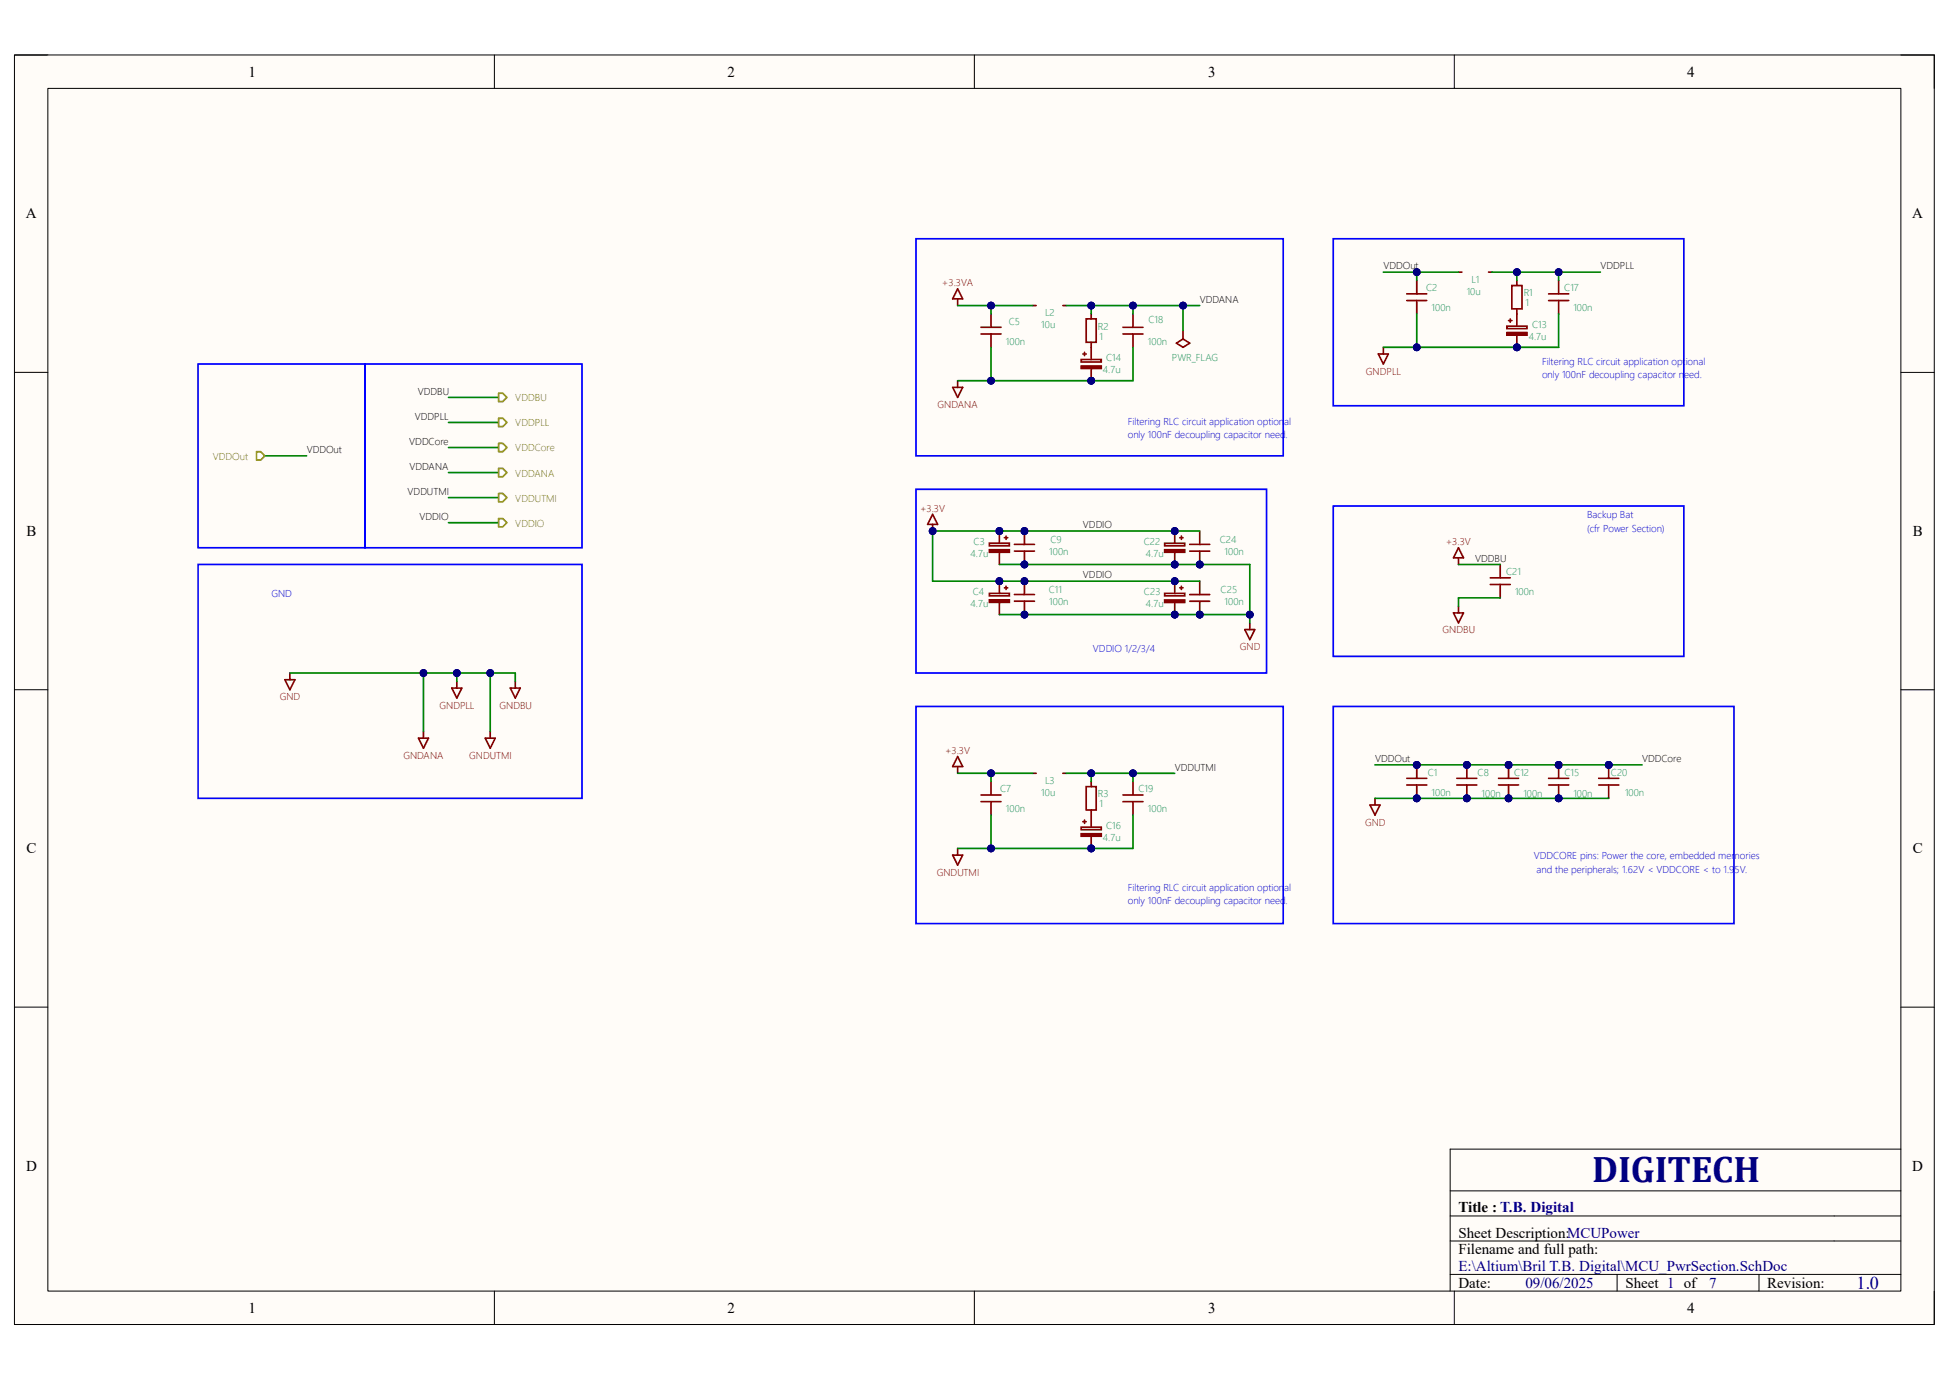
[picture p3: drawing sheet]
<svg xmlns="http://www.w3.org/2000/svg" width="297mm" height="210mm" viewBox="0 0 297 210" stroke-linecap="round" stroke-linejoin="round" font-family="sans-serif">
<path d="M2.2 8.4h292.6v193.3h-292.6z" fill-rule="evenodd" fill="#fffcf8"/>
<path d="M2.2 8.4h292.6v193.3h-292.6z" fill="none" stroke="#000" stroke-width=".15"/>
<path d="M7.3 13.5h282.4v183.1h-282.4z" fill-rule="evenodd" fill="#fffcf8"/>
<g fill="none" stroke="#000" stroke-width=".15">
<path d="M2.2 8.4h5.1M7.3 13.5h282.4v183.1h-282.4zM75.3 8.4v5.1M148.5 8.4v5.1M221.6 8.4v5.1M289.7 8.4h5.1v5.1M2.2 56.7h5.1M289.7 56.7h5.1M2.2 105h5.1M289.7 105.1h5.1M2.2 153.4h5.1M289.7 153.4h5.1"/>
<path d="M289.7 175h-68.7v21.6M75.3 196.6v5.1M148.5 196.6v5.1M221 185.2h68.7M221 189h68.7M221 194.1h68.7M221 181.4h68.7M221.6 196.6v5.1M246.4 194.1v2.5M268.1 194.1v2.5M294.8 196.6v5.1"/>
</g>
<path d="M139.6 36.4h55.9v33h-55.9zM203.2 36.4h53.4v25.4h-53.4zM30.2 55.4h25.4v28h-25.4zM55.6 55.4h33.1v28h-33.1zM139.6 74.5h53.4v28h-53.4zM203.2 77.1h53.4v22.9h-53.4zM30.2 86h58.5v35.6h-58.5zM139.6 107.6h55.9v33.1h-55.9zM203.2 107.6h61v33.1h-61z" fill="none" stroke="#00f" stroke-width=".25"/>
<path d="M145.2 130.2h1.5l-.8 1.6zM145.9 129.2v1" fill="none" stroke="#800000" stroke-width=".25"/>
<path d="M227.1 88h3M227.1 89h3M228.6 86v2M228.6 89v2.1" fill="none" stroke="#840000" stroke-width=".25"/>
<circle cx="215.9" cy="116.5" r=".51" fill="#000080"/>
<circle cx="215.9" cy="116.5" r=".51" fill="none" stroke="#000080" stroke-width=".15"/>
<circle cx="215.9" cy="121.6" r=".51" fill="#000080"/>
<circle cx="215.9" cy="121.6" r=".51" fill="none" stroke="#000080" stroke-width=".15"/>
<path d="M215.9 116.5v2" fill="none" stroke="#840000" stroke-width=".25"/>
<circle cx="215.9" cy="116.5" r=".51" fill="#000080"/>
<circle cx="215.9" cy="116.5" r=".51" fill="none" stroke="#000080" stroke-width=".15"/>
<path d="M215.9 119.5v2.1" fill="none" stroke="#840000" stroke-width=".25"/>
<circle cx="215.9" cy="121.6" r=".51" fill="#000080"/>
<circle cx="215.9" cy="121.6" r=".51" fill="none" stroke="#000080" stroke-width=".15"/>
<path d="M214.4 118.5h3M214.4 119.5h3" fill="none" stroke="#840000" stroke-width=".25"/>
<circle cx="156.1" cy="80.9" r=".51" fill="#000080"/>
<circle cx="156.1" cy="80.9" r=".51" fill="none" stroke="#000080" stroke-width=".15"/>
<circle cx="156.1" cy="86" r=".51" fill="#000080"/>
<circle cx="156.1" cy="86" r=".51" fill="none" stroke="#000080" stroke-width=".15"/>
<path d="M156.1 80.9v2" fill="none" stroke="#840000" stroke-width=".25"/>
<circle cx="156.1" cy="80.9" r=".51" fill="#000080"/>
<circle cx="156.1" cy="80.9" r=".51" fill="none" stroke="#000080" stroke-width=".15"/>
<path d="M156.1 83.9v2.1" fill="none" stroke="#840000" stroke-width=".25"/>
<circle cx="156.1" cy="86" r=".51" fill="#000080"/>
<circle cx="156.1" cy="86" r=".51" fill="none" stroke="#000080" stroke-width=".15"/>
<path d="M157.4 46.5h.5M162 46.5h.5M230.4 43.5h1.5v3.5h-1.5zM231.2 42.7v.8M231.2 47v.8M154.6 82.9h3M154.6 83.9h3" fill="none" stroke="#840000" stroke-width=".25"/>
<path d="M43.4 103.5h1.5l-.7 1.5zM44.2 102.5v1" fill="none" stroke="#800000" stroke-width=".25"/>
<circle cx="245.2" cy="116.5" r=".51" fill="#000080"/>
<circle cx="245.2" cy="116.5" r=".51" fill="none" stroke="#000080" stroke-width=".15"/>
<path d="M245.2 116.5v2" fill="none" stroke="#840000" stroke-width=".25"/>
<circle cx="245.2" cy="116.5" r=".51" fill="#000080"/>
<circle cx="245.2" cy="116.5" r=".51" fill="none" stroke="#000080" stroke-width=".15"/>
<path d="M165.5 48.6h1.6v3.5h-1.6zM166.3 47.8v.8M166.3 52.1v.8M243.6 118.5h3.1M243.6 119.5h3.1M245.2 119.5v2.1" fill="none" stroke="#840000" stroke-width=".25"/>
<path d="M145.9 115.2l.8 1.5h-1.5zM145.9 116.7v1.1" fill="none" stroke="#800000" stroke-width=".25"/>
<circle cx="166.3" cy="58" r=".51" fill="#000080"/>
<circle cx="166.3" cy="58" r=".51" fill="none" stroke="#000080" stroke-width=".15"/>
<path d="M164.8 55.9h3" fill="none" stroke="#840000" stroke-width=".38"/>
<path d="M164.8 55.7h3v.4h-3zM164.8 54.8h3v.3h-3zM165 53.9h.5M165.3 53.7v.5M166.3 52.9v1.9M166.3 56.1v1.9" fill="none" stroke="#840000" stroke-width=".25"/>
<circle cx="166.3" cy="58" r=".51" fill="#000080"/>
<circle cx="166.3" cy="58" r=".51" fill="none" stroke="#000080" stroke-width=".15"/>
<path d="M172.7 119v2.1M171.1 121.1h3.1M171.1 122.1h3.1M172.7 122.1v2" fill="none" stroke="#840000" stroke-width=".25"/>
<circle cx="179" cy="80.9" r=".51" fill="#000080"/>
<circle cx="179" cy="80.9" r=".51" fill="none" stroke="#000080" stroke-width=".15"/>
<circle cx="179" cy="86" r=".51" fill="#000080"/>
<circle cx="179" cy="86" r=".51" fill="none" stroke="#000080" stroke-width=".15"/>
<path d="M177.5 83.9h3" fill="none" stroke="#840000" stroke-width=".38"/>
<path d="M177.5 83.7h3v.4h-3zM177.5 82.7h3v.4h-3zM179 80.9v1.8M179.8 81.9h.5M180 81.6v.5" fill="none" stroke="#840000" stroke-width=".25"/>
<circle cx="179" cy="80.9" r=".51" fill="#000080"/>
<circle cx="179" cy="80.9" r=".51" fill="none" stroke="#000080" stroke-width=".15"/>
<path d="M179 84.1v1.9" fill="none" stroke="#840000" stroke-width=".25"/>
<circle cx="179" cy="86" r=".51" fill="#000080"/>
<circle cx="179" cy="86" r=".51" fill="none" stroke="#000080" stroke-width=".15"/>
<path d="M145.2 59h1.5l-.8 1.5zM145.9 58v1M222.3 83.4l.7 1.6h-1.5zM222.3 85v1" fill="none" stroke="#800000" stroke-width=".25"/>
<path d="M151 119v2.1M149.5 121.1h3.1M149.5 122.1h3.1M151 122.1v2" fill="none" stroke="#840000" stroke-width=".25"/>
<circle cx="152.3" cy="88.5" r=".51" fill="#000080"/>
<circle cx="152.3" cy="88.5" r=".51" fill="none" stroke="#000080" stroke-width=".15"/>
<path d="M150.8 91.6h3" fill="none" stroke="#840000" stroke-width=".38"/>
<path d="M150.8 91.4h3v.3h-3zM150.8 90.4h3v.3h-3zM152.3 88.5v1.9M153.1 89.5h.5M153.3 89.3v.5" fill="none" stroke="#840000" stroke-width=".25"/>
<circle cx="152.3" cy="88.5" r=".51" fill="#000080"/>
<circle cx="152.3" cy="88.5" r=".51" fill="none" stroke="#000080" stroke-width=".15"/>
<path d="M152.3 91.7v1.9" fill="none" stroke="#840000" stroke-width=".25"/>
<path d="M210 53.9h1.6l-.8 1.5zM210.8 52.9v1M68.9 104.8h1.5l-.8 1.5zM69.6 103.8v1" fill="none" stroke="#800000" stroke-width=".25"/>
<circle cx="166.3" cy="129.2" r=".51" fill="#000080"/>
<circle cx="166.3" cy="129.2" r=".51" fill="none" stroke="#000080" stroke-width=".15"/>
<path d="M164.8 127.2h3" fill="none" stroke="#840000" stroke-width=".38"/>
<path d="M164.8 127h3v.4h-3zM164.8 126h3v.4h-3zM165 125.1h.5M165.3 124.9v.5M166.3 124.1v1.9M166.3 127.4v1.8" fill="none" stroke="#840000" stroke-width=".25"/>
<circle cx="166.3" cy="129.2" r=".51" fill="#000080"/>
<circle cx="166.3" cy="129.2" r=".51" fill="none" stroke="#000080" stroke-width=".15"/>
<path d="M222.3 41.4h.5M226.8 41.4h.6" fill="none" stroke="#840000" stroke-width=".25"/>
<circle cx="182.8" cy="86" r=".51" fill="#000080"/>
<circle cx="182.8" cy="86" r=".51" fill="none" stroke="#000080" stroke-width=".15"/>
<path d="M182.8 80.9v2M182.8 83.9v2.1" fill="none" stroke="#840000" stroke-width=".25"/>
<circle cx="182.8" cy="86" r=".51" fill="#000080"/>
<circle cx="182.8" cy="86" r=".51" fill="none" stroke="#000080" stroke-width=".15"/>
<path d="M149.5 49.8h3.1M149.5 50.9h3.1M151 47.8v2M151 50.9v2M181.3 82.9h3.1M181.3 83.9h3.1" fill="none" stroke="#840000" stroke-width=".25"/>
<path d="M221.5 93.3h1.5l-.7 1.6zM222.3 92.3v1" fill="none" stroke="#800000" stroke-width=".25"/>
<circle cx="231.2" cy="52.9" r=".51" fill="#000080"/>
<circle cx="231.2" cy="52.9" r=".51" fill="none" stroke="#000080" stroke-width=".15"/>
<path d="M229.6 50.8h3.1" fill="none" stroke="#840000" stroke-width=".39"/>
<path d="M229.6 50.7h3.1v.3h-3.1zM229.6 49.7h3.1v.3h-3.1zM229.9 48.8h.5M230.1 48.6v.5M231.2 47.8v1.9M231.2 51v1.9" fill="none" stroke="#840000" stroke-width=".25"/>
<circle cx="231.2" cy="52.9" r=".51" fill="#000080"/>
<circle cx="231.2" cy="52.9" r=".51" fill="none" stroke="#000080" stroke-width=".15"/>
<circle cx="179" cy="88.5" r=".51" fill="#000080"/>
<circle cx="179" cy="88.5" r=".51" fill="none" stroke="#000080" stroke-width=".15"/>
<circle cx="179" cy="93.6" r=".51" fill="#000080"/>
<circle cx="179" cy="93.6" r=".51" fill="none" stroke="#000080" stroke-width=".15"/>
<path d="M177.5 91.6h3" fill="none" stroke="#840000" stroke-width=".38"/>
<path d="M177.5 91.4h3v.3h-3zM177.5 90.4h3v.4h-3zM179 88.5v1.9M179.8 89.5h.5M180 89.3v.5" fill="none" stroke="#840000" stroke-width=".25"/>
<circle cx="179" cy="88.5" r=".51" fill="#000080"/>
<circle cx="179" cy="88.5" r=".51" fill="none" stroke="#000080" stroke-width=".15"/>
<path d="M179 91.7v1.9" fill="none" stroke="#840000" stroke-width=".25"/>
<circle cx="179" cy="93.6" r=".51" fill="#000080"/>
<circle cx="179" cy="93.6" r=".51" fill="none" stroke="#000080" stroke-width=".15"/>
<circle cx="156.1" cy="88.5" r=".51" fill="#000080"/>
<circle cx="156.1" cy="88.5" r=".51" fill="none" stroke="#000080" stroke-width=".15"/>
<circle cx="156.1" cy="93.6" r=".51" fill="#000080"/>
<circle cx="156.1" cy="93.6" r=".51" fill="none" stroke="#000080" stroke-width=".15"/>
<path d="M156.1 88.5v2" fill="none" stroke="#840000" stroke-width=".25"/>
<circle cx="156.1" cy="88.5" r=".51" fill="#000080"/>
<circle cx="156.1" cy="88.5" r=".51" fill="none" stroke="#000080" stroke-width=".15"/>
<path d="M156.1 91.6v2" fill="none" stroke="#840000" stroke-width=".25"/>
<circle cx="156.1" cy="93.6" r=".51" fill="#000080"/>
<circle cx="156.1" cy="93.6" r=".51" fill="none" stroke="#000080" stroke-width=".15"/>
<path d="M154.6 90.5h3M154.6 91.6h3" fill="none" stroke="#840000" stroke-width=".25"/>
<path d="M208.8 122.6h1.5l-.8 1.5zM209.5 121.6v1" fill="none" stroke="#800000" stroke-width=".25"/>
<circle cx="237.5" cy="116.5" r=".51" fill="#000080"/>
<circle cx="237.5" cy="116.5" r=".51" fill="none" stroke="#000080" stroke-width=".15"/>
<circle cx="237.5" cy="121.6" r=".51" fill="#000080"/>
<circle cx="237.5" cy="121.6" r=".51" fill="none" stroke="#000080" stroke-width=".15"/>
<path d="M237.5 116.5v2" fill="none" stroke="#840000" stroke-width=".25"/>
<circle cx="237.5" cy="116.5" r=".51" fill="#000080"/>
<circle cx="237.5" cy="116.5" r=".51" fill="none" stroke="#000080" stroke-width=".15"/>
<path d="M237.5 119.5v2.1" fill="none" stroke="#840000" stroke-width=".25"/>
<circle cx="237.5" cy="121.6" r=".51" fill="#000080"/>
<circle cx="237.5" cy="121.6" r=".51" fill="none" stroke="#000080" stroke-width=".15"/>
<g fill="none" stroke="#840000" stroke-width=".25">
<path d="M171.1 49.8h3.1M171.1 50.9h3.1M172.7 47.8v2M172.7 50.9v2M214.4 44.8h3M214.4 45.8h3M215.9 42.7v2.1M215.9 45.8v2M236 44.8h3.1M236 45.8h3.1M237.5 42.7v2.1M237.5 45.8v2"/>
<path d="M236 118.5h3.1M236 119.5h3.1"/>
</g>
<circle cx="223.5" cy="116.5" r=".51" fill="#000080"/>
<circle cx="223.5" cy="116.5" r=".51" fill="none" stroke="#000080" stroke-width=".15"/>
<circle cx="223.5" cy="121.6" r=".51" fill="#000080"/>
<circle cx="223.5" cy="121.6" r=".51" fill="none" stroke="#000080" stroke-width=".15"/>
<path d="M223.5 116.5v2" fill="none" stroke="#840000" stroke-width=".25"/>
<circle cx="223.5" cy="116.5" r=".51" fill="#000080"/>
<circle cx="223.5" cy="116.5" r=".51" fill="none" stroke="#000080" stroke-width=".15"/>
<path d="M223.5 119.5v2.1" fill="none" stroke="#840000" stroke-width=".25"/>
<circle cx="223.5" cy="121.6" r=".51" fill="#000080"/>
<circle cx="223.5" cy="121.6" r=".51" fill="none" stroke="#000080" stroke-width=".15"/>
<path d="M222 118.5h3.1M222 119.5h3.1" fill="none" stroke="#840000" stroke-width=".25"/>
<path d="M189.7 95.9h1.5l-.7 1.5zM190.5 94.9v1M63.8 112.4h1.5l-.8 1.6zM64.5 111.4v1M77.8 104.8h1.5l-.8 1.5zM78.5 103.8v1" fill="none" stroke="#800000" stroke-width=".25"/>
<circle cx="152.3" cy="80.9" r=".51" fill="#000080"/>
<circle cx="152.3" cy="80.9" r=".51" fill="none" stroke="#000080" stroke-width=".15"/>
<path d="M150.8 83.9h3" fill="none" stroke="#840000" stroke-width=".38"/>
<path d="M150.8 83.7h3v.4h-3zM150.8 82.7h3v.4h-3zM152.3 80.9v1.8M153.1 81.9h.5M153.3 81.6v.5" fill="none" stroke="#840000" stroke-width=".25"/>
<circle cx="152.3" cy="80.9" r=".51" fill="#000080"/>
<circle cx="152.3" cy="80.9" r=".51" fill="none" stroke="#000080" stroke-width=".15"/>
<path d="M152.3 84.1v1.9" fill="none" stroke="#840000" stroke-width=".25"/>
<path d="M142.1 78.3l.8 1.6h-1.5zM142.1 79.9v1M73.9 112.4h1.6l-.8 1.6zM74.7 111.4v1" fill="none" stroke="#800000" stroke-width=".25"/>
<circle cx="142.1" cy="80.9" r=".51" fill="#000080"/>
<circle cx="142.1" cy="80.9" r=".51" fill="none" stroke="#000080" stroke-width=".15"/>
<circle cx="229.9" cy="116.5" r=".51" fill="#000080"/>
<circle cx="229.9" cy="116.5" r=".51" fill="none" stroke="#000080" stroke-width=".15"/>
<circle cx="229.9" cy="121.6" r=".51" fill="#000080"/>
<circle cx="229.9" cy="121.6" r=".51" fill="none" stroke="#000080" stroke-width=".15"/>
<path d="M229.9 116.5v2" fill="none" stroke="#840000" stroke-width=".25"/>
<circle cx="229.9" cy="116.5" r=".51" fill="#000080"/>
<circle cx="229.9" cy="116.5" r=".51" fill="none" stroke="#000080" stroke-width=".15"/>
<path d="M229.9 119.5v2.1" fill="none" stroke="#840000" stroke-width=".25"/>
<circle cx="229.9" cy="121.6" r=".51" fill="#000080"/>
<circle cx="229.9" cy="121.6" r=".51" fill="none" stroke="#000080" stroke-width=".15"/>
<path d="M179.3 52.3l1-.7 1 .7-1 .6zM180.3 50.4v1.2M157.4 117.8h.5M162 117.8h.5M165.5 119.8h1.6v3.6h-1.6zM166.3 119v.8M228.4 118.5h3M228.4 119.5h3M166.3 123.4v.7" fill="none" stroke="#840000" stroke-width=".25"/>
<path d="M145.9 44l.8 1.5h-1.5zM145.9 45.5v1" fill="none" stroke="#800000" stroke-width=".25"/>
<circle cx="182.8" cy="93.6" r=".51" fill="#000080"/>
<circle cx="182.8" cy="93.6" r=".51" fill="none" stroke="#000080" stroke-width=".15"/>
<path d="M182.8 88.5v2.1M182.8 91.6v2" fill="none" stroke="#840000" stroke-width=".25"/>
<circle cx="182.8" cy="93.6" r=".51" fill="#000080"/>
<circle cx="182.8" cy="93.6" r=".51" fill="none" stroke="#000080" stroke-width=".15"/>
<path d="M181.3 90.6h3.1M181.3 91.6h3.1" fill="none" stroke="#840000" stroke-width=".25"/>
<path d="M229.9 116.5h7.6" fill="none" stroke="#008400" stroke-width=".25"/>
<circle cx="229.9" cy="116.5" r=".51" fill="#000080"/>
<circle cx="229.9" cy="116.5" r=".51" fill="none" stroke="#000080" stroke-width=".15"/>
<circle cx="237.5" cy="116.5" r=".51" fill="#000080"/>
<circle cx="237.5" cy="116.5" r=".51" fill="none" stroke="#000080" stroke-width=".15"/>
<path d="M142.1 80.9h10.2" fill="none" stroke="#008400" stroke-width=".25"/>
<circle cx="142.1" cy="80.9" r=".51" fill="#000080"/>
<circle cx="142.1" cy="80.9" r=".51" fill="none" stroke="#000080" stroke-width=".15"/>
<circle cx="152.3" cy="80.9" r=".51" fill="#000080"/>
<circle cx="152.3" cy="80.9" r=".51" fill="none" stroke="#000080" stroke-width=".15"/>
<path d="M231.2 52.9h6.3" fill="none" stroke="#008400" stroke-width=".25"/>
<circle cx="231.2" cy="52.9" r=".51" fill="#000080"/>
<circle cx="231.2" cy="52.9" r=".51" fill="none" stroke="#000080" stroke-width=".15"/>
<path d="M182.8 86h7.7" fill="none" stroke="#008400" stroke-width=".25"/>
<circle cx="182.8" cy="86" r=".51" fill="#000080"/>
<circle cx="182.8" cy="86" r=".51" fill="none" stroke="#000080" stroke-width=".15"/>
<path d="M215.9 47.8v5.1M40.4 69.4h6.3M222.3 86h6.3" fill="none" stroke="#008400" stroke-width=".25"/>
<circle cx="215.9" cy="52.9" r=".51" fill="#000080"/>
<circle cx="215.9" cy="52.9" r=".51" fill="none" stroke="#000080" stroke-width=".15"/>
<path d="M69.6 102.5h5.1" fill="none" stroke="#008400" stroke-width=".25"/>
<circle cx="69.6" cy="102.5" r=".51" fill="#000080"/>
<circle cx="69.6" cy="102.5" r=".51" fill="none" stroke="#000080" stroke-width=".15"/>
<circle cx="74.7" cy="102.5" r=".51" fill="#000080"/>
<circle cx="74.7" cy="102.5" r=".51" fill="none" stroke="#000080" stroke-width=".15"/>
<path d="M210.8 52.9h5.1" fill="none" stroke="#008400" stroke-width=".25"/>
<circle cx="215.9" cy="52.9" r=".51" fill="#000080"/>
<circle cx="215.9" cy="52.9" r=".51" fill="none" stroke="#000080" stroke-width=".15"/>
<path d="M190.5 93.6v1.3" fill="none" stroke="#008400" stroke-width=".25"/>
<circle cx="190.5" cy="93.6" r=".51" fill="#000080"/>
<circle cx="190.5" cy="93.6" r=".51" fill="none" stroke="#000080" stroke-width=".15"/>
<path d="M166.3 117.8v1.2" fill="none" stroke="#008400" stroke-width=".25"/>
<circle cx="166.3" cy="117.8" r=".51" fill="#000080"/>
<circle cx="166.3" cy="117.8" r=".51" fill="none" stroke="#000080" stroke-width=".15"/>
<path d="M142.1 88.5h10.2" fill="none" stroke="#008400" stroke-width=".25"/>
<circle cx="152.3" cy="88.5" r=".51" fill="#000080"/>
<circle cx="152.3" cy="88.5" r=".51" fill="none" stroke="#000080" stroke-width=".15"/>
<path d="M74.7 102.5h3.8" fill="none" stroke="#008400" stroke-width=".25"/>
<circle cx="74.7" cy="102.5" r=".51" fill="#000080"/>
<circle cx="74.7" cy="102.5" r=".51" fill="none" stroke="#000080" stroke-width=".15"/>
<path d="M231.2 41.4v1.3" fill="none" stroke="#008400" stroke-width=".25"/>
<circle cx="231.2" cy="41.4" r=".51" fill="#000080"/>
<circle cx="231.2" cy="41.4" r=".51" fill="none" stroke="#000080" stroke-width=".15"/>
<path d="M151 52.9v5.1" fill="none" stroke="#008400" stroke-width=".25"/>
<circle cx="151" cy="58" r=".51" fill="#000080"/>
<circle cx="151" cy="58" r=".51" fill="none" stroke="#000080" stroke-width=".15"/>
<path d="M166.3 46.5v1.3" fill="none" stroke="#008400" stroke-width=".25"/>
<circle cx="166.3" cy="46.5" r=".51" fill="#000080"/>
<circle cx="166.3" cy="46.5" r=".51" fill="none" stroke="#000080" stroke-width=".15"/>
<path d="M166.3 129.2h6.4" fill="none" stroke="#008400" stroke-width=".25"/>
<circle cx="166.3" cy="129.2" r=".51" fill="#000080"/>
<circle cx="166.3" cy="129.2" r=".51" fill="none" stroke="#000080" stroke-width=".15"/>
<path d="M74.7 102.5v8.9" fill="none" stroke="#008400" stroke-width=".25"/>
<circle cx="74.7" cy="102.5" r=".51" fill="#000080"/>
<circle cx="74.7" cy="102.5" r=".51" fill="none" stroke="#000080" stroke-width=".15"/>
<path d="M156.1 93.6h22.9" fill="none" stroke="#008400" stroke-width=".25"/>
<circle cx="156.1" cy="93.6" r=".51" fill="#000080"/>
<circle cx="156.1" cy="93.6" r=".51" fill="none" stroke="#000080" stroke-width=".15"/>
<circle cx="179" cy="93.6" r=".51" fill="#000080"/>
<circle cx="179" cy="93.6" r=".51" fill="none" stroke="#000080" stroke-width=".15"/>
<path d="M180.3 46.5v3.9" fill="none" stroke="#008400" stroke-width=".25"/>
<circle cx="180.3" cy="46.5" r=".51" fill="#000080"/>
<circle cx="180.3" cy="46.5" r=".51" fill="none" stroke="#000080" stroke-width=".15"/>
<path d="M245.2 116.5h5" fill="none" stroke="#008400" stroke-width=".25"/>
<circle cx="245.2" cy="116.5" r=".51" fill="#000080"/>
<circle cx="245.2" cy="116.5" r=".51" fill="none" stroke="#000080" stroke-width=".15"/>
<path d="M215.9 41.4v1.3" fill="none" stroke="#008400" stroke-width=".25"/>
<circle cx="215.9" cy="41.4" r=".51" fill="#000080"/>
<circle cx="215.9" cy="41.4" r=".51" fill="none" stroke="#000080" stroke-width=".15"/>
<path d="M180.3 46.5h2.5" fill="none" stroke="#008400" stroke-width=".25"/>
<circle cx="180.3" cy="46.5" r=".51" fill="#000080"/>
<circle cx="180.3" cy="46.5" r=".51" fill="none" stroke="#000080" stroke-width=".15"/>
<path d="M68.3 60.5h7.7M237.5 121.6h7.7" fill="none" stroke="#008400" stroke-width=".25"/>
<circle cx="237.5" cy="121.6" r=".51" fill="#000080"/>
<circle cx="237.5" cy="121.6" r=".51" fill="none" stroke="#000080" stroke-width=".15"/>
<path d="M223.5 116.5h6.4" fill="none" stroke="#008400" stroke-width=".25"/>
<circle cx="223.5" cy="116.5" r=".51" fill="#000080"/>
<circle cx="223.5" cy="116.5" r=".51" fill="none" stroke="#000080" stroke-width=".15"/>
<circle cx="229.9" cy="116.5" r=".51" fill="#000080"/>
<circle cx="229.9" cy="116.5" r=".51" fill="none" stroke="#000080" stroke-width=".15"/>
<path d="M151 46.5h6.4" fill="none" stroke="#008400" stroke-width=".25"/>
<circle cx="151" cy="46.5" r=".51" fill="#000080"/>
<circle cx="151" cy="46.5" r=".51" fill="none" stroke="#000080" stroke-width=".15"/>
<path d="M215.9 52.9h15.3" fill="none" stroke="#008400" stroke-width=".25"/>
<circle cx="215.9" cy="52.9" r=".51" fill="#000080"/>
<circle cx="215.9" cy="52.9" r=".51" fill="none" stroke="#000080" stroke-width=".15"/>
<circle cx="231.2" cy="52.9" r=".51" fill="#000080"/>
<circle cx="231.2" cy="52.9" r=".51" fill="none" stroke="#000080" stroke-width=".15"/>
<path d="M156.1 80.9h22.9" fill="none" stroke="#008400" stroke-width=".25"/>
<circle cx="156.1" cy="80.9" r=".51" fill="#000080"/>
<circle cx="156.1" cy="80.9" r=".51" fill="none" stroke="#000080" stroke-width=".15"/>
<circle cx="179" cy="80.9" r=".51" fill="#000080"/>
<circle cx="179" cy="80.9" r=".51" fill="none" stroke="#000080" stroke-width=".15"/>
<path d="M145.9 46.5h5.1" fill="none" stroke="#008400" stroke-width=".25"/>
<circle cx="151" cy="46.5" r=".51" fill="#000080"/>
<circle cx="151" cy="46.5" r=".51" fill="none" stroke="#000080" stroke-width=".15"/>
<path d="M152.3 86h3.8" fill="none" stroke="#008400" stroke-width=".25"/>
<circle cx="156.1" cy="86" r=".51" fill="#000080"/>
<circle cx="156.1" cy="86" r=".51" fill="none" stroke="#000080" stroke-width=".15"/>
<path d="M69.6 102.5v1.3" fill="none" stroke="#008400" stroke-width=".25"/>
<circle cx="69.6" cy="102.5" r=".51" fill="#000080"/>
<circle cx="69.6" cy="102.5" r=".51" fill="none" stroke="#000080" stroke-width=".15"/>
<path d="M68.3 64.3h7.7M223.5 121.6h6.4" fill="none" stroke="#008400" stroke-width=".25"/>
<circle cx="223.5" cy="121.6" r=".51" fill="#000080"/>
<circle cx="223.5" cy="121.6" r=".51" fill="none" stroke="#000080" stroke-width=".15"/>
<circle cx="229.9" cy="121.6" r=".51" fill="#000080"/>
<circle cx="229.9" cy="121.6" r=".51" fill="none" stroke="#000080" stroke-width=".15"/>
<path d="M151 58h15.3" fill="none" stroke="#008400" stroke-width=".25"/>
<circle cx="151" cy="58" r=".51" fill="#000080"/>
<circle cx="151" cy="58" r=".51" fill="none" stroke="#000080" stroke-width=".15"/>
<circle cx="166.3" cy="58" r=".51" fill="#000080"/>
<circle cx="166.3" cy="58" r=".51" fill="none" stroke="#000080" stroke-width=".15"/>
<path d="M145.9 117.8h5.1" fill="none" stroke="#008400" stroke-width=".25"/>
<circle cx="151" cy="117.8" r=".51" fill="#000080"/>
<circle cx="151" cy="117.8" r=".51" fill="none" stroke="#000080" stroke-width=".15"/>
<path d="M210.8 41.4h5.1" fill="none" stroke="#008400" stroke-width=".25"/>
<circle cx="215.9" cy="41.4" r=".51" fill="#000080"/>
<circle cx="215.9" cy="41.4" r=".51" fill="none" stroke="#000080" stroke-width=".15"/>
<path d="M215.9 121.6h7.6" fill="none" stroke="#008400" stroke-width=".25"/>
<circle cx="215.9" cy="121.6" r=".51" fill="#000080"/>
<circle cx="215.9" cy="121.6" r=".51" fill="none" stroke="#000080" stroke-width=".15"/>
<circle cx="223.5" cy="121.6" r=".51" fill="#000080"/>
<circle cx="223.5" cy="121.6" r=".51" fill="none" stroke="#000080" stroke-width=".15"/>
<path d="M172.7 117.8v1.2" fill="none" stroke="#008400" stroke-width=".25"/>
<circle cx="172.7" cy="117.8" r=".51" fill="#000080"/>
<circle cx="172.7" cy="117.8" r=".51" fill="none" stroke="#000080" stroke-width=".15"/>
<path d="M231.2 41.4h6.3" fill="none" stroke="#008400" stroke-width=".25"/>
<circle cx="231.2" cy="41.4" r=".51" fill="#000080"/>
<circle cx="231.2" cy="41.4" r=".51" fill="none" stroke="#000080" stroke-width=".15"/>
<circle cx="237.5" cy="41.4" r=".51" fill="#000080"/>
<circle cx="237.5" cy="41.4" r=".51" fill="none" stroke="#000080" stroke-width=".15"/>
<path d="M172.7 117.8h6.3" fill="none" stroke="#008400" stroke-width=".25"/>
<circle cx="172.7" cy="117.8" r=".51" fill="#000080"/>
<circle cx="172.7" cy="117.8" r=".51" fill="none" stroke="#000080" stroke-width=".15"/>
<path d="M166.3 58h6.4" fill="none" stroke="#008400" stroke-width=".25"/>
<circle cx="166.3" cy="58" r=".51" fill="#000080"/>
<circle cx="166.3" cy="58" r=".51" fill="none" stroke="#000080" stroke-width=".15"/>
<path d="M237.5 116.5h7.7" fill="none" stroke="#008400" stroke-width=".25"/>
<circle cx="237.5" cy="116.5" r=".51" fill="#000080"/>
<circle cx="237.5" cy="116.5" r=".51" fill="none" stroke="#000080" stroke-width=".15"/>
<circle cx="245.2" cy="116.5" r=".51" fill="#000080"/>
<circle cx="245.2" cy="116.5" r=".51" fill="none" stroke="#000080" stroke-width=".15"/>
<path d="M215.9 41.4h6.4" fill="none" stroke="#008400" stroke-width=".25"/>
<circle cx="215.9" cy="41.4" r=".51" fill="#000080"/>
<circle cx="215.9" cy="41.4" r=".51" fill="none" stroke="#000080" stroke-width=".15"/>
<path d="M172.7 46.5v1.3M68.3 79.6h7.7" fill="none" stroke="#008400" stroke-width=".25"/>
<circle cx="172.7" cy="46.5" r=".51" fill="#000080"/>
<circle cx="172.7" cy="46.5" r=".51" fill="none" stroke="#000080" stroke-width=".15"/>
<path d="M237.5 41.4v1.3" fill="none" stroke="#008400" stroke-width=".25"/>
<circle cx="237.5" cy="41.4" r=".51" fill="#000080"/>
<circle cx="237.5" cy="41.4" r=".51" fill="none" stroke="#000080" stroke-width=".15"/>
<path d="M64.5 102.5v8.9" fill="none" stroke="#008400" stroke-width=".25"/>
<circle cx="64.5" cy="102.5" r=".51" fill="#000080"/>
<circle cx="64.5" cy="102.5" r=".51" fill="none" stroke="#000080" stroke-width=".15"/>
<path d="M172.7 52.9v5.1M68.3 72h7.7M152.3 80.9h3.8" fill="none" stroke="#008400" stroke-width=".25"/>
<circle cx="152.3" cy="80.9" r=".51" fill="#000080"/>
<circle cx="152.3" cy="80.9" r=".51" fill="none" stroke="#000080" stroke-width=".15"/>
<circle cx="156.1" cy="80.9" r=".51" fill="#000080"/>
<circle cx="156.1" cy="80.9" r=".51" fill="none" stroke="#000080" stroke-width=".15"/>
<path d="M145.9 58h5.1M222.3 91.1v1.2" fill="none" stroke="#008400" stroke-width=".25"/>
<circle cx="151" cy="58" r=".51" fill="#000080"/>
<circle cx="151" cy="58" r=".51" fill="none" stroke="#000080" stroke-width=".15"/>
<path d="M172.7 46.5h7.6" fill="none" stroke="#008400" stroke-width=".25"/>
<circle cx="172.7" cy="46.5" r=".51" fill="#000080"/>
<circle cx="172.7" cy="46.5" r=".51" fill="none" stroke="#000080" stroke-width=".15"/>
<circle cx="180.3" cy="46.5" r=".51" fill="#000080"/>
<circle cx="180.3" cy="46.5" r=".51" fill="none" stroke="#000080" stroke-width=".15"/>
<path d="M151 117.8h6.4" fill="none" stroke="#008400" stroke-width=".25"/>
<circle cx="151" cy="117.8" r=".51" fill="#000080"/>
<circle cx="151" cy="117.8" r=".51" fill="none" stroke="#000080" stroke-width=".15"/>
<path d="M68.3 75.8h7.7M156.1 88.5h22.9" fill="none" stroke="#008400" stroke-width=".25"/>
<circle cx="156.1" cy="88.5" r=".51" fill="#000080"/>
<circle cx="156.1" cy="88.5" r=".51" fill="none" stroke="#000080" stroke-width=".15"/>
<circle cx="179" cy="88.5" r=".51" fill="#000080"/>
<circle cx="179" cy="88.5" r=".51" fill="none" stroke="#000080" stroke-width=".15"/>
<path d="M162.5 46.5h3.8" fill="none" stroke="#008400" stroke-width=".25"/>
<circle cx="166.3" cy="46.5" r=".51" fill="#000080"/>
<circle cx="166.3" cy="46.5" r=".51" fill="none" stroke="#000080" stroke-width=".15"/>
<path d="M227.4 41.4h3.8" fill="none" stroke="#008400" stroke-width=".25"/>
<circle cx="231.2" cy="41.4" r=".51" fill="#000080"/>
<circle cx="231.2" cy="41.4" r=".51" fill="none" stroke="#000080" stroke-width=".15"/>
<path d="M237.5 41.4h6.4" fill="none" stroke="#008400" stroke-width=".25"/>
<circle cx="237.5" cy="41.4" r=".51" fill="#000080"/>
<circle cx="237.5" cy="41.4" r=".51" fill="none" stroke="#000080" stroke-width=".15"/>
<path d="M162.5 117.8h3.8" fill="none" stroke="#008400" stroke-width=".25"/>
<circle cx="166.3" cy="117.8" r=".51" fill="#000080"/>
<circle cx="166.3" cy="117.8" r=".51" fill="none" stroke="#000080" stroke-width=".15"/>
<path d="M190.5 86v7.6M172.7 124.1v5.1" fill="none" stroke="#008400" stroke-width=".25"/>
<circle cx="190.5" cy="93.6" r=".51" fill="#000080"/>
<circle cx="190.5" cy="93.6" r=".51" fill="none" stroke="#000080" stroke-width=".15"/>
<path d="M166.3 117.8h6.4" fill="none" stroke="#008400" stroke-width=".25"/>
<circle cx="166.3" cy="117.8" r=".51" fill="#000080"/>
<circle cx="166.3" cy="117.8" r=".51" fill="none" stroke="#000080" stroke-width=".15"/>
<circle cx="172.7" cy="117.8" r=".51" fill="#000080"/>
<circle cx="172.7" cy="117.8" r=".51" fill="none" stroke="#000080" stroke-width=".15"/>
<path d="M179 88.5h3.8" fill="none" stroke="#008400" stroke-width=".25"/>
<circle cx="179" cy="88.5" r=".51" fill="#000080"/>
<circle cx="179" cy="88.5" r=".51" fill="none" stroke="#000080" stroke-width=".15"/>
<path d="M179 80.9h3.8" fill="none" stroke="#008400" stroke-width=".25"/>
<circle cx="179" cy="80.9" r=".51" fill="#000080"/>
<circle cx="179" cy="80.9" r=".51" fill="none" stroke="#000080" stroke-width=".15"/>
<path d="M44.2 102.5h20.3M78.5 102.5v1.3" fill="none" stroke="#008400" stroke-width=".25"/>
<circle cx="64.5" cy="102.5" r=".51" fill="#000080"/>
<circle cx="64.5" cy="102.5" r=".51" fill="none" stroke="#000080" stroke-width=".15"/>
<path d="M151 117.8v1.2" fill="none" stroke="#008400" stroke-width=".25"/>
<circle cx="151" cy="117.8" r=".51" fill="#000080"/>
<circle cx="151" cy="117.8" r=".51" fill="none" stroke="#000080" stroke-width=".15"/>
<path d="M151 124.1v5.1" fill="none" stroke="#008400" stroke-width=".25"/>
<circle cx="151" cy="129.2" r=".51" fill="#000080"/>
<circle cx="151" cy="129.2" r=".51" fill="none" stroke="#000080" stroke-width=".15"/>
<path d="M229.9 121.6h7.6" fill="none" stroke="#008400" stroke-width=".25"/>
<circle cx="229.9" cy="121.6" r=".51" fill="#000080"/>
<circle cx="229.9" cy="121.6" r=".51" fill="none" stroke="#000080" stroke-width=".15"/>
<circle cx="237.5" cy="121.6" r=".51" fill="#000080"/>
<circle cx="237.5" cy="121.6" r=".51" fill="none" stroke="#000080" stroke-width=".15"/>
<path d="M68.3 68.2h7.7M152.3 93.6h3.8" fill="none" stroke="#008400" stroke-width=".25"/>
<circle cx="156.1" cy="93.6" r=".51" fill="#000080"/>
<circle cx="156.1" cy="93.6" r=".51" fill="none" stroke="#000080" stroke-width=".15"/>
<path d="M209.5 116.5h6.4" fill="none" stroke="#008400" stroke-width=".25"/>
<circle cx="215.9" cy="116.5" r=".51" fill="#000080"/>
<circle cx="215.9" cy="116.5" r=".51" fill="none" stroke="#000080" stroke-width=".15"/>
<path d="M152.3 88.5h3.8" fill="none" stroke="#008400" stroke-width=".25"/>
<circle cx="152.3" cy="88.5" r=".51" fill="#000080"/>
<circle cx="152.3" cy="88.5" r=".51" fill="none" stroke="#000080" stroke-width=".15"/>
<circle cx="156.1" cy="88.5" r=".51" fill="#000080"/>
<circle cx="156.1" cy="88.5" r=".51" fill="none" stroke="#000080" stroke-width=".15"/>
<path d="M215.9 116.5h7.6" fill="none" stroke="#008400" stroke-width=".25"/>
<circle cx="215.9" cy="116.5" r=".51" fill="#000080"/>
<circle cx="215.9" cy="116.5" r=".51" fill="none" stroke="#000080" stroke-width=".15"/>
<circle cx="223.5" cy="116.5" r=".51" fill="#000080"/>
<circle cx="223.5" cy="116.5" r=".51" fill="none" stroke="#000080" stroke-width=".15"/>
<path d="M151 129.2h15.3" fill="none" stroke="#008400" stroke-width=".25"/>
<circle cx="151" cy="129.2" r=".51" fill="#000080"/>
<circle cx="151" cy="129.2" r=".51" fill="none" stroke="#000080" stroke-width=".15"/>
<circle cx="166.3" cy="129.2" r=".51" fill="#000080"/>
<circle cx="166.3" cy="129.2" r=".51" fill="none" stroke="#000080" stroke-width=".15"/>
<path d="M166.3 46.5h6.4" fill="none" stroke="#008400" stroke-width=".25"/>
<circle cx="166.3" cy="46.5" r=".51" fill="#000080"/>
<circle cx="166.3" cy="46.5" r=".51" fill="none" stroke="#000080" stroke-width=".15"/>
<circle cx="172.7" cy="46.5" r=".51" fill="#000080"/>
<circle cx="172.7" cy="46.5" r=".51" fill="none" stroke="#000080" stroke-width=".15"/>
<path d="M179 93.6h3.8" fill="none" stroke="#008400" stroke-width=".25"/>
<circle cx="179" cy="93.6" r=".51" fill="#000080"/>
<circle cx="179" cy="93.6" r=".51" fill="none" stroke="#000080" stroke-width=".15"/>
<circle cx="182.8" cy="93.6" r=".51" fill="#000080"/>
<circle cx="182.8" cy="93.6" r=".51" fill="none" stroke="#000080" stroke-width=".15"/>
<path d="M182.8 93.6h7.7M222.3 91.1h6.3" fill="none" stroke="#008400" stroke-width=".25"/>
<circle cx="182.8" cy="93.6" r=".51" fill="#000080"/>
<circle cx="182.8" cy="93.6" r=".51" fill="none" stroke="#000080" stroke-width=".15"/>
<circle cx="190.5" cy="93.6" r=".51" fill="#000080"/>
<circle cx="190.5" cy="93.6" r=".51" fill="none" stroke="#000080" stroke-width=".15"/>
<path d="M179 86h3.8" fill="none" stroke="#008400" stroke-width=".25"/>
<circle cx="182.8" cy="86" r=".51" fill="#000080"/>
<circle cx="182.8" cy="86" r=".51" fill="none" stroke="#000080" stroke-width=".15"/>
<circle cx="179" cy="86" r=".51" fill="#000080"/>
<circle cx="179" cy="86" r=".51" fill="none" stroke="#000080" stroke-width=".15"/>
<path d="M142.1 80.9v7.6" fill="none" stroke="#008400" stroke-width=".25"/>
<circle cx="142.1" cy="80.9" r=".51" fill="#000080"/>
<circle cx="142.1" cy="80.9" r=".51" fill="none" stroke="#000080" stroke-width=".15"/>
<path d="M145.9 129.2h5.1" fill="none" stroke="#008400" stroke-width=".25"/>
<circle cx="151" cy="129.2" r=".51" fill="#000080"/>
<circle cx="151" cy="129.2" r=".51" fill="none" stroke="#000080" stroke-width=".15"/>
<path d="M156.1 86h22.9" fill="none" stroke="#008400" stroke-width=".25"/>
<circle cx="179" cy="86" r=".51" fill="#000080"/>
<circle cx="179" cy="86" r=".51" fill="none" stroke="#000080" stroke-width=".15"/>
<circle cx="156.1" cy="86" r=".51" fill="#000080"/>
<circle cx="156.1" cy="86" r=".51" fill="none" stroke="#000080" stroke-width=".15"/>
<path d="M151 46.5v1.3M237.5 47.8v5.1" fill="none" stroke="#008400" stroke-width=".25"/>
<circle cx="151" cy="46.5" r=".51" fill="#000080"/>
<circle cx="151" cy="46.5" r=".51" fill="none" stroke="#000080" stroke-width=".15"/>
<path d="M64.5 102.5h5.1" fill="none" stroke="#008400" stroke-width=".25"/>
<circle cx="64.5" cy="102.5" r=".51" fill="#000080"/>
<circle cx="64.5" cy="102.5" r=".51" fill="none" stroke="#000080" stroke-width=".15"/>
<circle cx="69.6" cy="102.5" r=".51" fill="#000080"/>
<circle cx="69.6" cy="102.5" r=".51" fill="none" stroke="#000080" stroke-width=".15"/>
<path d="M209.5 121.6h6.4" fill="none" stroke="#008400" stroke-width=".25"/>
<circle cx="215.9" cy="121.6" r=".51" fill="#000080"/>
<circle cx="215.9" cy="121.6" r=".51" fill="none" stroke="#000080" stroke-width=".15"/>
<path d="M39.1 68.8h.6l.7 .6-.7 .7h-.6z" fill-rule="evenodd" fill="#fff"/>
<path d="M39.1 68.8h.6l.7 .6-.7 .7h-.6z" fill="none" stroke="#848400" stroke-width=".25"/>
<path d="M76 67.5h.6l.7 .7-.7 .6h-.6z" fill-rule="evenodd" fill="#fff"/>
<path d="M76 67.5h.6l.7 .7-.7 .6h-.6z" fill="none" stroke="#848400" stroke-width=".25"/>
<path d="M76 71.3h.6l.7 .7-.7 .6h-.6z" fill-rule="evenodd" fill="#fff"/>
<path d="M76 71.3h.6l.7 .7-.7 .6h-.6z" fill="none" stroke="#848400" stroke-width=".25"/>
<path d="M76 79h.6l.7 .6-.7 .6h-.6z" fill-rule="evenodd" fill="#fff"/>
<path d="M76 79h.6l.7 .6-.7 .6h-.6z" fill="none" stroke="#848400" stroke-width=".25"/>
<path d="M76 75.2h.6l.7 .6-.7 .6h-.6z" fill-rule="evenodd" fill="#fff"/>
<path d="M76 75.2h.6l.7 .6-.7 .6h-.6z" fill="none" stroke="#848400" stroke-width=".25"/>
<path d="M76 59.9h.6l.7 .6-.7 .7h-.6z" fill-rule="evenodd" fill="#fff"/>
<path d="M76 59.9h.6l.7 .6-.7 .7h-.6z" fill="none" stroke="#848400" stroke-width=".25"/>
<path d="M76 63.7h.6l.7 .6-.7 .7h-.6z" fill-rule="evenodd" fill="#fff"/>
<path d="M76 63.7h.6l.7 .6-.7 .7h-.6z" fill="none" stroke="#848400" stroke-width=".25"/>
<text font-size="5.6" fill="#000080" x="242.6" y="180.1">DIGITECH</text>
<text font-size="2.8" fill="#000080" x="282.9" y="196.3">1.0</text>
<g font-size="2.3">
<text x="37.9" y="11.7">1</text>
<text x="110.9" y="11.7">2</text>
<text x="184.1" y="11.7">3</text>
<text x="257.1" y="11.7">4</text>
<text x="3.9" y="33.3">A</text>
<text x="291.4" y="33.3">A</text>
<text x="4" y="81.6">B</text>
<text x="291.5" y="81.6">B</text>
<text x="4" y="130">C</text>
<text x="291.5" y="130">C</text>
<text x="4" y="178.3">D</text>
<text x="291.4" y="178.3">D</text>
<text x="222.2" y="184.7">Title : T.B. Digital</text>
<text x="222.2" y="188.5">Sheet Description:MCUPower</text>
<text x="222.2" y="191">Filename and full path:</text>
<text x="222.2" y="196.1">Date:</text>
<text x="247.7" y="196.1">Sheet 1 of</text>
<text x="269.3" y="196.1">Revision:</text>
<text x="37.9" y="199.9">1</text>
<text x="110.9" y="199.9">2</text>
<text x="184.1" y="199.9">3</text>
<text x="257.1" y="199.9">4</text>
</g>
<g font-size="2.3" fill="#000080">
<text x="222.2" y="193.5">E:\Altium\Bril T.B. Digital\MCU_PwrSection.SchDoc</text>
<text x="232.5" y="196.1">09/06/2025</text>
<text x="260.4" y="196.1">7</text>
</g>
<g font-size="1.5">
<text x="210.8" y="41">VDDOut</text>
<text x="243.9" y="41">VDDPLL</text>
<text x="182.8" y="46.1">VDDANA</text>
<text x="63.2" y="63.9">VDDPLL</text>
<text x="63.7" y="60.1">VDDBU</text>
<text x="46.7" y="69">VDDOut</text>
<text x="62.4" y="67.7">VDDCore</text>
<text x="62.4" y="71.6">VDDANA</text>
<text x="62.1" y="75.4">VDDUTMI</text>
<text x="63.9" y="79.2">VDDIO</text>
<text x="165" y="80.5">VDDIO</text>
<text x="165" y="88.1">VDDIO</text>
<text x="224.8" y="85.6">VDDBU</text>
<text x="179" y="117.3">VDDUTMI</text>
<text x="209.5" y="116.1">VDDOut</text>
<text x="250.2" y="116.1">VDDCore</text>
</g>
<g font-size="1.5" fill="#800000">
<text x="143.6" y="43.6">+3.3VA</text>
<text x="208.2" y="57.1">GNDPLL</text>
<text x="142.9" y="62.1">GNDANA</text>
<text x="140.2" y="77.9">+3.3V</text>
<text x="220.3" y="83">+3.3V</text>
<text x="188.9" y="99.1">GND</text>
<text x="219.8" y="96.5">GNDBU</text>
<text x="42.6" y="106.7">GND</text>
<text x="67" y="107.9">GNDPLL</text>
<text x="76.1" y="107.9">GNDBU</text>
<text x="61.5" y="115.6">GNDANA</text>
<text x="71.5" y="115.6">GNDUTMI</text>
<text x="144" y="114.8">+3.3V</text>
<text x="208" y="125.8">GND</text>
<text x="142.7" y="133.4">GNDUTMI</text>
</g>
<g font-size="1.5" fill="#008484">
<text x="217.3" y="44.4">C2</text>
<text x="218.1" y="47.4">100n</text>
<text x="223.5" y="44.9">10u</text>
<text x="224.2" y="43.1">L1</text>
<text x="232.2" y="45.1">R1</text>
<text x="232.5" y="46.7">1</text>
<text x="238.4" y="44.4">C17</text>
<text x="239.8" y="47.4">100n</text>
<text x="153.3" y="52.5">100n</text>
<text x="153.7" y="49.4">C5</text>
<text x="158.7" y="50">10u</text>
<text x="159.3" y="48.2">L2</text>
<text x="167.3" y="50.2">R2</text>
<text x="167.6" y="51.7">1</text>
<text x="174.9" y="52.5">100n</text>
<text x="175" y="49.2">C18</text>
<text x="233" y="51.7">4.7u</text>
<text x="233.5" y="50">C13</text>
<text x="168.1" y="56.8">4.7u</text>
<text x="168.6" y="55">C14</text>
<text x="178.6" y="55">PWR_FLAG</text>
<text x="148.4" y="83">C3</text>
<text x="160.1" y="82.8">C9</text>
<text x="174.3" y="83">C22</text>
<text x="185.9" y="82.8">C24</text>
<text x="147.9" y="84.8">4.7u</text>
<text x="159.9" y="84.5">100n</text>
<text x="174.6" y="84.8">4.7u</text>
<text x="186.6" y="84.5">100n</text>
<text x="229.5" y="87.6">C21</text>
<text x="147.9" y="92.4">4.7u</text>
<text x="148.3" y="90.6">C4</text>
<text x="159.8" y="90.4">C11</text>
<text x="159.9" y="92.2">100n</text>
<text x="174.3" y="90.6">C23</text>
<text x="174.6" y="92.4">4.7u</text>
<text x="186" y="90.4">C25</text>
<text x="186.6" y="92.2">100n</text>
<text x="230.9" y="90.6">100n</text>
<text x="159.3" y="119.4">L3</text>
<text x="217.6" y="118.1">C1</text>
<text x="225.2" y="118.1">C8</text>
<text x="230.8" y="118.1">C12</text>
<text x="238.4" y="118.1">C15</text>
<text x="245.5" y="118.1">C20</text>
<text x="152.4" y="120.6">C7</text>
<text x="153.3" y="123.7">100n</text>
<text x="158.7" y="121.2">10u</text>
<text x="167.3" y="121.4">R3</text>
<text x="167.6" y="122.9">1</text>
<text x="173.5" y="120.6">C19</text>
<text x="174.9" y="123.7">100n</text>
<text x="218.1" y="121.2">100n</text>
<text x="225.8" y="121.4">100n</text>
<text x="232.2" y="121.4">100n</text>
<text x="239.8" y="121.4">100n</text>
<text x="247.6" y="121.2">100n</text>
<text x="168.1" y="128.1">4.7u</text>
<text x="168.6" y="126.3">C16</text>
</g>
<g font-size="1.5" fill="#0000c2">
<text x="235" y="55.5">Filtering RLC circuit application optional</text>
<text x="235" y="57.6">only 100nF decoupling capacitor need.</text>
<text x="171.9" y="64.7">Filtering RLC circuit application optional</text>
<text x="171.9" y="66.7">only 100nF decoupling capacitor need.</text>
<text x="241.9" y="79">Backup Bat</text>
<text x="241.9" y="81">(cfr Power Section)</text>
<text x="41.4" y="90.9">GND</text>
<text x="166.5" y="99.3">VDDIO 1/2/3/4</text>
<text x="233.7" y="130.9">VDDCORE pins: Power the core, embedded memories</text>
<text x="171.9" y="135.7">Filtering RLC circuit application optional</text>
<text x="171.9" y="137.7">only 100nF decoupling capacitor need.</text>
<text x="234.1" y="132.9">and the peripherals; 1.62V &lt; VDDCORE &lt; to 1.95V.</text>
</g>
<g font-size="1.5" fill="#848400">
<text x="78.5" y="61.1">VDDBU</text>
<text x="78.5" y="64.9">VDDPLL</text>
<text x="32.4" y="70">VDDOut</text>
<text x="78.5" y="68.7">VDDCore</text>
<text x="78.5" y="72.6">VDDANA</text>
<text x="78.5" y="76.4">VDDUTMI</text>
<text x="78.5" y="80.2">VDDIO</text>
</g>
</svg>
